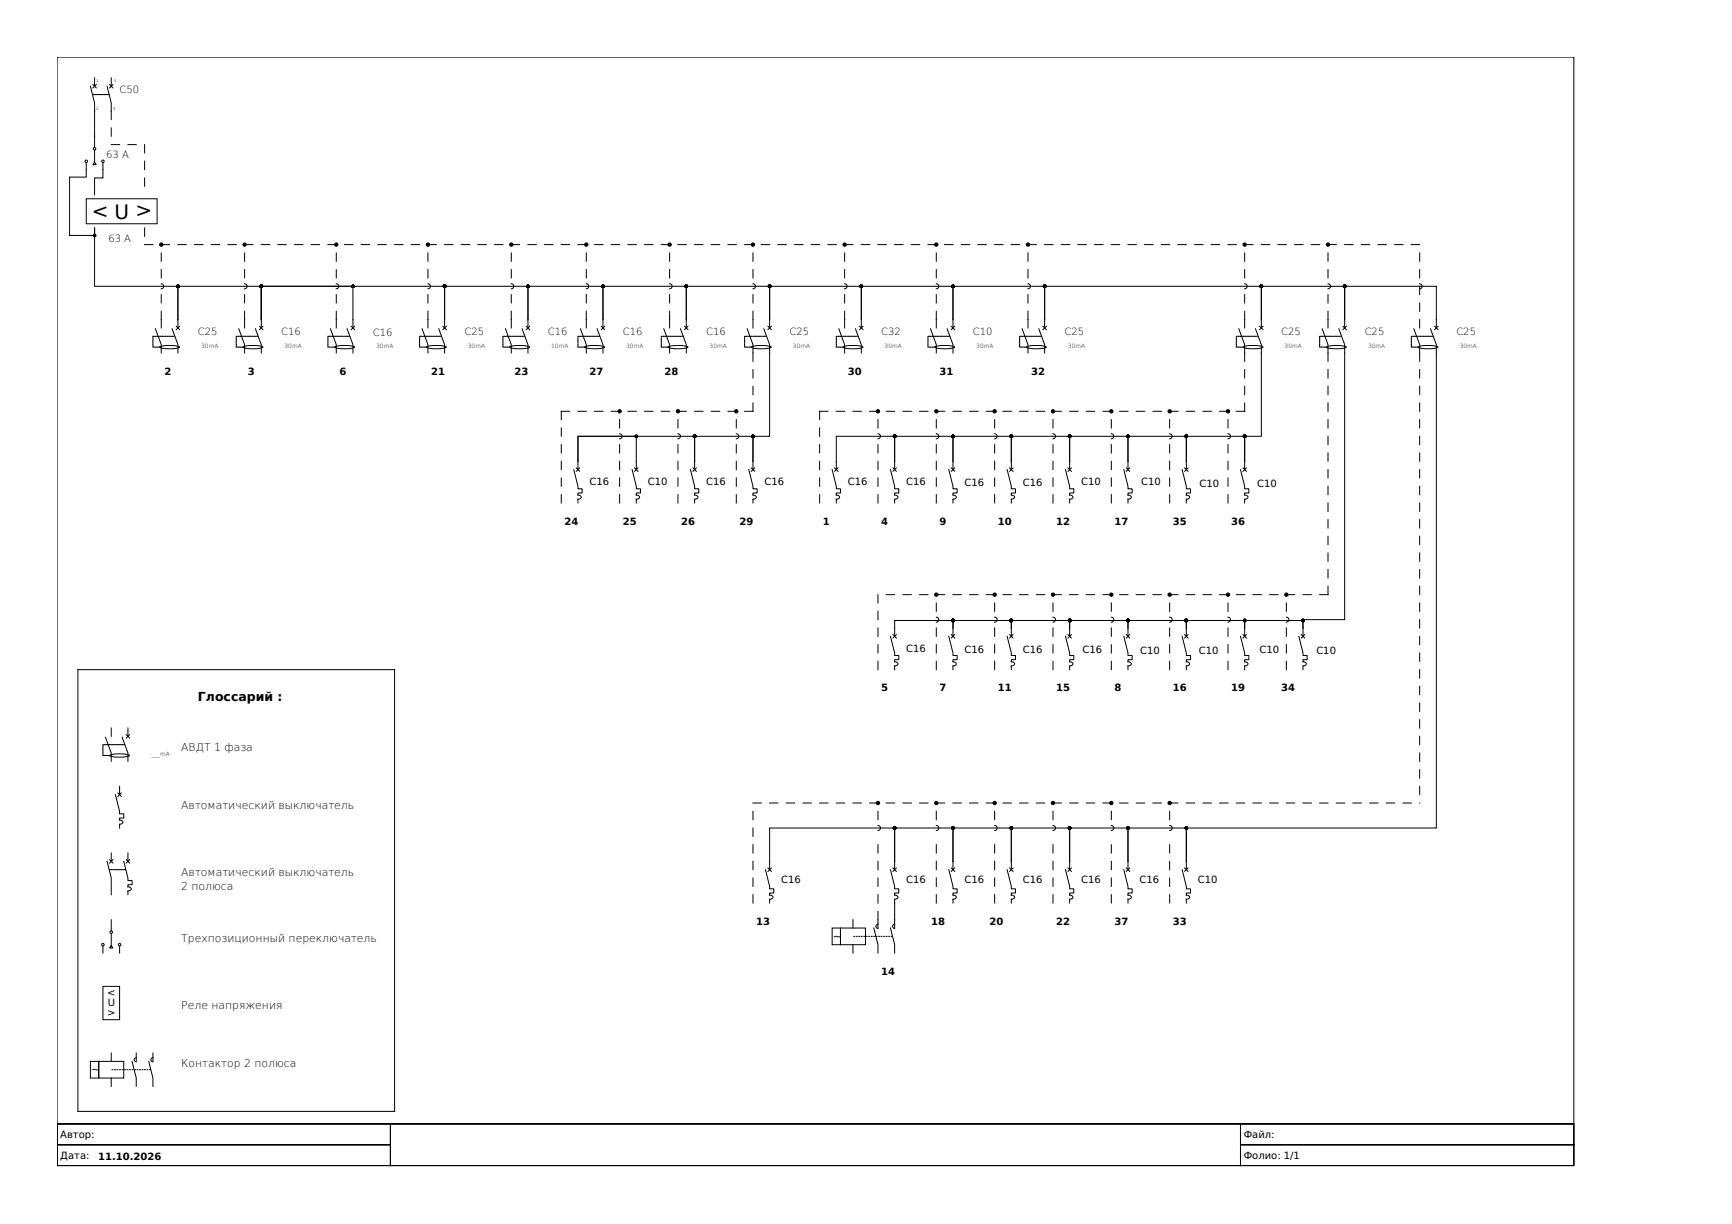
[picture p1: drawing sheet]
<svg xmlns="http://www.w3.org/2000/svg" width="297mm" height="210mm" viewBox="0 0 297 210" stroke-linecap="round" stroke-linejoin="round" font-family="sans-serif">
<g fill="none" stroke="#000" stroke-width=".17">
<path d="M9.8 9.8h260.1v182.9h-260.1zM15.5 14.8l.7 2.9v7.5M15.9 14.5l.6 .6M16.2 13.4v1.4M16.5 14.5l-.6 .6M18.4 14.8l.7 2.9v1.4M18.8 14.5l.6 .6M19.1 13.4v1.4M19.4 14.5l-.6 .6M14.8 34.1h12.1v4.3h-12.1zM14.8 27.9v2.5h-2.9v10h4.3v-1.3v10h14.3v5.7M16.2 27.8l.3 .4h-.6z"/>
<path d="M16.2 25.8v2M17.7 27.9v2.6h-1.5v2.9M26.7 56.4l1 2.7v1.4M27.5 59.4a6 6 0 0 1 3.3 .1 5.3 5.3 0 0 1-3.4 0zM27.7 48.7a.43 .43 0 0 1 .4 .4 .43 .43 0 0 1-.4 .4M27.7 54.8v1.4M29.5 56.4l1 2.7v1.4M30.2 56l.6 .5M30.5 54.8v1.4M30.5 54.8v-5.7h14.3v5.7M30.8 56l-.6 .5M40.9 56.4l1 2.7v1.4"/>
<path d="M41.7 59.4a6 6 0 0 1 3.4 .1 5.3 5.3 0 0 1-3.4 0zM41.9 54.8v1.4M41.9 48.7a.43 .43 0 0 1 .5 .4 .43 .43 0 0 1-.5 .4M43.8 56.4l1 2.7v1.4M44.5 56l.6 .5M44.8 54.8v1.4M44.8 54.8v-5.7h15.7v7.1M44.8 54.8v-5.7h31.5v5.7M45.1 56l-.6 .5M56.7 56.4l1 2.7v1.4M57.5 59.4a6 6 0 0 1 3.3 .1 5.3 5.3 0 0 1-3.4 0zM57.7 48.7a.43 .43 0 0 1 .4 .4 .43 .43 0 0 1-.4 .4"/>
<path d="M57.7 54.8v1.4M59.5 56.4l1 2.7v1.4M60.2 56l.6 .5M60.8 56l-.6 .5M72.4 56.4l1 2.7v1.4M73.2 59.4a6 6 0 0 1 3.3 .1 5.3 5.3 0 0 1-3.4 0zM73.4 48.7a.43 .43 0 0 1 .4 .4 .43 .43 0 0 1-.4 .4M73.4 54.8v1.4M75.3 56.4l1 2.7v1.4M76 56l.5 .5M76.3 54.8v-5.7h14.2v5.7M76.3 54.8v1.4"/>
<path d="M76.5 56l-.5 .5M86.7 56.4l1 2.7v1.4M87.5 59.4a6 6 0 0 1 3.3 .1 5.3 5.3 0 0 1-3.4 0zM87.7 48.7a.43 .43 0 0 1 .4 .4 .43 .43 0 0 1-.4 .4M87.7 54.8v1.4M89.5 56.4l1 2.7v1.4M90.3 56l.5 .5M90.5 54.8v1.4M90.5 54.8v-5.7h12.9v5.7M90.8 56l-.5 .5M99.5 56.4l1 2.7v1.4M100.3 59.4a6 6 0 0 1 3.4 .1 5.3 5.3 0 0 1-3.4 0z"/>
<path d="M100.5 54.8v1.4M100.5 48.7a.43 .43 0 0 1 .5 .4 .43 .43 0 0 1-.5 .4M102.4 56.4l1 2.7v1.4M103.1 56l.6 .5M103.4 54.8v1.4M103.4 54.8v-5.7h14.3v5.7M103.7 56l-.6 .5M113.8 56.4l1 2.7v1.4M114.6 59.4a6 6 0 0 1 3.4 .1 5.3 5.3 0 0 1-3.4 0zM114.8 54.8v1.4M114.8 48.7a.43 .43 0 0 1 .5 .4 .43 .43 0 0 1-.5 .4M116.7 56.4l1 2.7v1.4"/>
<path d="M117.4 56l.6 .5M117.7 54.8v1.4M117.7 54.8v-5.7h14.3v5.7M118 56l-.6 .5M128.1 56.4l1 2.7v1.4M128.9 59.4a6 6 0 0 1 3.4 .1 5.3 5.3 0 0 1-3.5 0zM129.1 54.8v1.4M129.1 48.7a.43 .43 0 0 1 .5 .4 .43 .43 0 0 1-.5 .4M131 56.4l1 2.7v15.7h-2.9v4.3M131.7 56l.6 .5M132 54.8v1.4M132 54.8v-5.7h15.7v5.7"/>
<path d="M132.3 56l-.6 .5M143.9 56.4l1 2.7v1.4M144.7 59.4a6 6 0 0 1 3.3 .1 5.3 5.3 0 0 1-3.4 0zM144.9 48.7a.43 .43 0 0 1 .4 .4 .43 .43 0 0 1-.4 .4M144.9 54.8v1.4M146.7 56.4l1 2.7v1.4M147.4 56l.6 .5M147.7 54.8v-5.7h15.7v5.7M147.7 54.8v1.4M148 56l-.6 .5M159.6 56.4l1 2.7v1.4M160.4 59.4a6 6 0 0 1 3.3 .1 5.3 5.3 0 0 1-3.4 0z"/>
<path d="M160.6 54.8v1.4M160.6 48.7a.43 .43 0 0 1 .4 .4 .43 .43 0 0 1-.4 .4M162.4 56.4l1 2.7v1.4M163.1 56l.6 .5M163.4 54.8v1.4M163.4 54.8v-5.7h15.8v5.7M163.7 56l-.6 .5M175.3 56.4l1 2.7v1.4M176.1 59.4a6 6 0 0 1 3.3 .1 5.3 5.3 0 0 1-3.4 0zM176.3 48.7a.43 .43 0 0 1 .4 .4 .43 .43 0 0 1-.4 .4M176.3 54.8v1.4M178.2 56.4l1 2.7v1.4"/>
<path d="M178.9 56l.5 .5M179.2 54.8v-5.7h37.1v5.7M179.2 54.8v1.4M179.4 56l-.5 .5M212.5 56.4l1 2.7v1.4M213.3 59.4a6 6 0 0 1 3.3 .1 5.3 5.3 0 0 1-3.4 0zM213.5 54.8v1.4M213.5 48.7a.43 .43 0 0 1 .4 .4 .43 .43 0 0 1-.4 .4M215.3 56.4l1 2.7v15.7h-2.8v4.3M216 56l.6 .5M216.3 54.8v-5.7h14.3v5.7M216.3 54.8v1.4"/>
<path d="M216.6 56l-.6 .5M226.8 56.4l1 2.7v1.4M227.6 59.4a6 6 0 0 1 3.3 .1 5.3 5.3 0 0 1-3.4 0zM227.8 54.8v1.4M227.8 48.7a.43 .43 0 0 1 .4 .4 .43 .43 0 0 1-.4 .4M229.6 56.4l1 2.7v47.2h-7.1v1.4M230.3 56l.6 .5M230.6 54.8v-5.7h15.7v7.1M230.6 54.8v1.4M230.9 56l-.6 .5M242.5 56.4l1 2.7v1.4M243.3 59.4a6 6 0 0 1 3.3 .1 5.3 5.3 0 0 1-3.4 0z"/>
<path d="M243.5 54.8v1.4M243.5 48.7a.43 .43 0 0 1 .4 .4 .43 .43 0 0 1-.4 .4M245.3 56.4l1 2.7v82.9h-42.8v5.7M246 56l.6 .5M246.6 56l-.6 .5M99.1 79.1v-4.3h20v4.3M99.1 79.1v-4.3h10v5.7M99.1 79.1v1.4M106.3 74.4a.43 .43 0 0 1 .4 .4 .43 .43 0 0 1-.4 .5M116.3 74.4a.43 .43 0 0 1 .4 .4 .43 .43 0 0 1-.4 .5M119.1 79.1v1.4M119.1 79.1v-4.3h10v4.3"/>
<path d="M126.3 74.4a.43 .43 0 0 1 .4 .4 .43 .43 0 0 1-.4 .5M129.1 79.1v1.4M150.6 74.4a.43 .43 0 0 1 .4 .4 .43 .43 0 0 1-.4 .5M153.4 79.1v1.4M153.4 79.1v-4.3h10v4.3M153.4 79.1v-4.3h-10v5.7M160.6 74.4a.43 .43 0 0 1 .4 .4 .43 .43 0 0 1-.4 .5M163.4 79.1v-4.3h10v4.3M163.4 79.1v1.4M170.6 74.4a.43 .43 0 0 1 .4 .4 .43 .43 0 0 1-.4 .5M173.4 79.1v-4.3h10v4.3M173.4 79.1v1.4"/>
<path d="M180.6 74.4a.43 .43 0 0 1 .4 .4 .43 .43 0 0 1-.4 .5M183.4 79.1v1.4M183.4 79.1v-4.3h10.1v4.3M190.6 74.4a.43 .43 0 0 1 .4 .4 .43 .43 0 0 1-.4 .5M193.5 79.1v-4.3h10v4.3M193.5 79.1v1.4M200.6 74.4a.43 .43 0 0 1 .4 .4 .43 .43 0 0 1-.4 .5M203.5 79.1v1.4M203.5 79.1v-4.3h10v4.3M210.6 74.4a.43 .43 0 0 1 .4 .4 .43 .43 0 0 1-.4 .5M213.5 79.1v1.4M98.4 80.5l.7 2.9v.4h.7v.7h-.7v.4h.3l.3 .4-.3 .3h-.3v.7"/>
<path d="M98.8 80.3l.6 .5M99.4 80.3l-.6 .5M108.4 80.5l.7 2.9v.4h.7v.7h-.7v.4h.3l.3 .4-.3 .3h-.3v.7M108.8 80.3l.6 .5M109.4 80.3l-.6 .5M118.4 80.5l.7 2.9v.4h.7v.7h-.7v.4h.3l.3 .4-.3 .3h-.3v.7M118.8 80.3l.6 .5M119.4 80.3l-.6 .5M128.4 80.5l.7 2.9v.4h.7v.7h-.7v.4h.3l.3 .4-.3 .3h-.3v.7M128.8 80.3l.6 .5M129.4 80.3l-.6 .5M142.7 80.5l.7 2.9v.4h.7v.7h-.7v.4h.3l.3 .4-.3 .3h-.3v.7"/>
<path d="M143.1 80.3l.6 .5M143.7 80.3l-.6 .5M152.7 80.5l.7 2.9v.4h.7v.7h-.7v.4h.3l.3 .4-.3 .3h-.3v.7M153.1 80.3l.6 .5M153.7 80.3l-.6 .5M162.7 80.5l.7 2.9v.4h.8v.7h-.8v.4h.3l.3 .4-.3 .3h-.3v.7M163.1 80.3l.6 .5M163.7 80.3l-.6 .5M172.7 80.5l.7 2.9v.4h.8v.7h-.8v.4h.3l.3 .4-.3 .3h-.3v.7M173.2 80.3l.5 .5M173.7 80.3l-.5 .5M182.7 80.5l.7 2.9v.4h.8v.7h-.8v.4h.3l.3 .4-.3 .3h-.3v.7"/>
<path d="M183.2 80.3l.5 .5M183.7 80.3l-.5 .5M192.7 80.5l.8 2.9v.4h.7v.7h-.7v.4h.2l.3 .4-.3 .3h-.2v.7M193.2 80.3l.5 .5M193.7 80.3l-.5 .5M202.7 80.5l.8 2.9v.4h.7v.7h-.7v.4h.2l.3 .4-.3 .3h-.2v.7M203.2 80.3l.5 .5M203.7 80.3l-.5 .5M212.7 80.5l.8 2.9v.4h.7v.7h-.7v.4h.2l.3 .4-.3 .3h-.2v.7M213.2 80.3l.5 .5M213.7 80.3l-.5 .5M13.4 114.8h54.3v75.8h-54.3z"/>
<path d="M152.7 109.1l.7 2.9v.4h.7v.7h-.7v.4h.3l.3 .3-.3 .3-.3 .1v.6M153.1 108.8l.6 .6M153.7 108.8l-.6 .6M160.6 105.8a.43 .43 0 0 1 .4 .5 .43 .43 0 0 1-.4 .4M162.7 109.1l.7 2.9v.4h.8v.7h-.8v.4h.3l.3 .3-.3 .3-.3 .1v.6M163.1 108.8l.6 .6M163.4 107.7v-1.3h10v1.3M163.4 107.7v-1.3h-10v2.7M163.4 107.7v1.4M163.7 108.8l-.6 .6M170.6 105.8a.43 .43 0 0 1 .4 .5 .43 .43 0 0 1-.4 .4M172.7 109.1l.7 2.9v.4h.8v.7h-.8v.4h.3l.3 .3-.3 .3-.3 .1v.6"/>
<path d="M173.2 108.8l.5 .6M173.4 107.7v-1.3h10v1.3M173.4 107.7v1.4M173.7 108.8l-.5 .6M180.6 105.8a.43 .43 0 0 1 .4 .5 .43 .43 0 0 1-.4 .4M182.7 109.1l.7 2.9v.4h.8v.7h-.8v.4h.3l.3 .3-.3 .3-.3 .1v.6M183.2 108.8l.5 .6M183.4 107.7v1.4M183.4 107.7v-1.3h10.1v1.3M183.7 108.8l-.5 .6M190.6 105.8a.43 .43 0 0 1 .4 .5 .43 .43 0 0 1-.4 .4M192.7 109.1l.8 2.9v.4h.7v.7h-.7v.4h.2l.3 .3-.3 .3-.2 .1v.6"/>
<path d="M193.2 108.8l.5 .6M193.5 107.7v-1.3h10v1.3M193.5 107.7v1.4M193.7 108.8l-.5 .6M200.6 105.8a.43 .43 0 0 1 .4 .5 .43 .43 0 0 1-.4 .4M202.7 109.1l.8 2.9v.4h.7v.7h-.7v.4h.2l.3 .3-.3 .3-.2 .1v.6M203.2 108.8l.5 .6M203.5 107.7v1.4M203.5 107.7v-1.3h10v1.3M203.7 108.8l-.5 .6M210.6 105.8a.43 .43 0 0 1 .4 .5 .43 .43 0 0 1-.4 .4M212.7 109.1l.8 2.9v.4h.7v.7h-.7v.4h.2l.3 .3-.3 .3-.2 .1v.6"/>
<path d="M213.2 108.8l.5 .6M213.5 107.7v-1.3h10v1.3M213.5 107.7v1.4M213.7 108.8l-.5 .6M220.6 105.8a.43 .43 0 0 1 .4 .5 .43 .43 0 0 1-.4 .4M222.8 109.1l.7 2.9v.4h.7v.7h-.7v.4h.3l.2 .3-.2 .3-.3 .1v.6M223.2 108.8l.6 .6M223.5 107.7v1.4M223.8 108.8l-.6 .6M18.1 126.4l1 2.7v1.5M18.9 129.5a6 6 0 0 1 3.3 .1 5.3 5.3 0 0 1-3.4 0zM19.1 124.8v1.5"/>
<path d="M19.8 136.3l.7 2.8v.5h.7v.7h-.7v.3l.3 .1 .3 .3-.3 .3-.3 .1v.6M20.2 136l.6 .6M20.5 134.9v1.4M20.8 136l-.6 .6M20.9 126.4l1 2.7v1.5M21.7 126l.5 .6M21.9 124.8v1.5M22.2 126l-.5 .6M18.4 147.7l.7 2.9v2.8M18.8 147.4l.6 .6M19.1 157.7v1.9M19.1 146.3v1.4"/>
<path d="M19.4 147.4l-.6 .6M21.2 147.7l.7 2.9v.4h.8v.7h-.8v.4h.3l.3 .3-.3 .3-.3 .1v.6M21.7 147.4l.5 .6M21.9 146.3v1.4M22.2 147.4l-.5 .6M131.3 149.1l.7 2.9v.4h.7v.7h-.7v.4l.3 .1 .3 .3-.3 .3h-.3v.7M131.7 148.9l.6 .5M132.3 148.9l-.6 .5M142.7 159.1h1.4v2.9h-1.4zM144.1 159.1h4.3v2.9h-4.3zM146.3 157.7v1.4M149.9 159.1l.7 2.9v1.4"/>
<path d="M150.6 141.6a.43 .43 0 0 1 .4 .4 .43 .43 0 0 1-.4 .4M150.6 158.5a.36 .36 0 0 0-.4 .4 .36 .36 0 0 0 .4 .3M150.6 157.7v1.4M152.7 149.1l.7 2.9v.4h.7v.7h-.7v.4l.3 .1 .3 .3-.3 .3h-.3v4.9M152.7 159.1l.7 2.9v1.4M153.1 148.9l.6 .5M153.4 147.7v1.4M153.4 147.7v-5.7h-21.4v7.1M153.4 147.7v-5.7h10v5.7M153.4 158.5a.36 .36 0 0 0-.3 .4 .36 .36 0 0 0 .3 .3M153.7 148.9l-.6 .5M160.6 141.6a.43 .43 0 0 1 .4 .4 .43 .43 0 0 1-.4 .4"/>
<path d="M162.7 149.1l.7 2.9v.4h.8v.7h-.8v.4l.3 .1 .3 .3-.3 .3h-.3v.7M163.1 148.9l.6 .5M163.4 147.7v-5.7h10v5.7M163.4 147.7v1.4M163.7 148.9l-.6 .5M170.6 141.6a.43 .43 0 0 1 .4 .4 .43 .43 0 0 1-.4 .4M172.7 149.1l.7 2.9v.4h.8v.7h-.8v.4l.3 .1 .3 .3-.3 .3h-.3v.7M173.2 148.9l.5 .5M173.4 147.7v-5.7h10v5.7M173.4 147.7v1.4M173.7 148.9l-.5 .5M180.6 141.6a.43 .43 0 0 1 .4 .4 .43 .43 0 0 1-.4 .4"/>
<path d="M182.7 149.1l.7 2.9v.4h.8v.7h-.8v.4l.3 .1 .3 .3-.3 .3h-.3v.7M183.2 148.9l.5 .5M183.4 147.7v1.4M183.4 147.7v-5.7h10.1v5.7M183.7 148.9l-.5 .5M190.6 141.6a.43 .43 0 0 1 .4 .4 .43 .43 0 0 1-.4 .4M192.7 149.1l.8 2.9v.4h.7v.7h-.7v.4l.2 .1 .3 .3-.3 .3h-.2v.7M193.2 148.9l.5 .5M193.5 147.7v-5.7h10v5.7M193.5 147.7v1.4M193.7 148.9l-.5 .5M200.6 141.6a.43 .43 0 0 1 .4 .4 .43 .43 0 0 1-.4 .4"/>
<path d="M202.7 149.1l.8 2.9v.4h.7v.7h-.7v.4l.2 .1 .3 .3-.3 .3h-.2v.7M203.2 148.9l.5 .5M203.5 147.7v1.4M203.7 148.9l-.5 .5M17.7 162.3v1.1M17.7 169.2h2.8v5.7h-2.8zM19.1 162.1l.3 .5h-.6zM19.1 160.1v2M20.5 162.3v1.1M146.3 162v1.4M9.8 192.7h260.1v7.2h-260.1zM9.8 192.7h57.2v3.6h-57.2z"/>
<path d="M9.8 196.3h57.2v3.6h-57.2zM15.5 182h1.4v2.9h-1.4zM16.9 182h4.3v2.9h-4.3zM19.1 180.6v1.4M19.1 184.9v1.4M22.7 182l.7 2.9v1.4M23.4 181.4a.36 .36 0 0 0-.4 .3 .36 .36 0 0 0 .4 .4M23.4 180.6v1.4M25.5 182l.7 2.9v1.4M26.2 181.4a.36 .36 0 0 0-.3 .3 .36 .36 0 0 0 .3 .4M26.2 180.6v1.4M67 192.7h145.7v7.2h-145.7z"/>
<path d="M212.7 192.7h57.2v3.6h-57.2zM212.7 196.3h57.2v3.6h-57.2z"/>
<circle cx="14.8" cy="27.7" r=".21"/>
<circle cx="16.2" cy="25.5" r=".21"/>
<circle cx="17.7" cy="27.7" r=".21"/>
<circle cx="19.1" cy="159.9" r=".21"/>
<circle cx="17.7" cy="162" r=".21"/>
<circle cx="20.5" cy="162" r=".21"/>
</g>
<g fill="none" stroke="#000" stroke-width=".17" stroke-dasharray="1.4 1.4">
<path d="M19.1 19.1v5.7M19.1 24.8h5.7M24.8 24.8v8.6M24.8 39.1v2.8M24.8 41.9h218.7M27.7 54.8v-4.3M27.7 47.7v-5.8M41.9 54.8v-4.3M41.9 47.7v-5.8M57.7 54.8v-4.3M57.7 47.7v-5.8M73.4 54.8v-4.3"/>
<path d="M73.4 47.7v-5.8M87.7 54.8v-4.3M87.7 47.7v-5.8M100.5 47.7v-5.8M100.5 54.8v-4.3M114.8 47.7v-5.8M114.8 54.8v-4.3M129.1 47.7v-5.8M129.1 54.8v-4.3M144.9 47.7v-5.8M144.9 54.8v-4.3M160.6 47.7v-5.8"/>
<path d="M160.6 54.8v-4.3M176.3 47.7v-5.8M176.3 54.8v-4.3M213.5 47.7v-5.8M213.5 54.8v-4.3M227.8 54.8v-4.3M227.8 47.7v-5.8M243.5 47.7v-5.8M243.5 53.4v-4.3M96.3 70.5h32.8M106.3 73.4v-2.9M106.3 76.3v10"/>
<path d="M116.3 76.3v10M116.3 73.4v-2.9M126.3 73.4v-2.9M126.3 76.3v10M129.1 70.5v-10M140.6 70.5v15.8M140.6 70.5h72.9M150.6 76.3v10M150.6 73.4v-2.9M160.6 76.3v10M160.6 73.4v-2.9M170.6 76.3v10"/>
<path d="M170.6 73.4v-2.9M180.6 73.4v-2.9M180.6 76.3v10M190.6 76.3v10M190.6 73.4v-2.9M200.6 76.3v10M200.6 73.4v-2.9M210.6 73.4v-2.9M210.6 76.3v10M213.5 60.5v10M227.8 60.5v41.5M243.5 60.5v77.2"/>
<path d="M96.3 86.3v-15.8M150.6 102v12.8M160.6 104.8v-2.8M160.6 114.8v-7.1M170.6 104.8v-2.8M170.6 114.8v-7.1M180.6 104.8v-2.8M180.6 114.8v-7.1M190.6 104.8v-2.8M190.6 114.8v-7.1M200.6 114.8v-7.1M200.6 104.8v-2.8"/>
<path d="M210.6 104.8v-2.8M210.6 114.8v-7.1M220.6 104.8v-2.8M220.6 114.8v-7.1M227.8 102h-75.8M129.1 137.7h114.4M129.1 154.9v-17.2M150.6 140.6v-2.9M150.6 157.7v-14.3M160.6 140.6v-2.9M160.6 154.9v-11.5M170.6 140.6v-2.9"/>
<path d="M170.6 154.9v-11.5M180.6 140.6v-2.9M180.6 154.9v-11.5M190.6 154.9v-11.5M190.6 140.6v-2.9M200.6 154.9v-11.5M200.6 140.6v-2.9"/>
</g>
<g fill="#000" stroke="#000" stroke-width=".17">
<circle cx="16.2" cy="40.4" r=".21"/>
<circle cx="27.7" cy="41.9" r=".29"/>
<circle cx="30.5" cy="49.1" r=".21"/>
<circle cx="41.9" cy="41.9" r=".29"/>
<circle cx="44.8" cy="49.1" r=".21"/>
<circle cx="57.7" cy="41.9" r=".29"/>
<circle cx="60.5" cy="49.1" r=".21"/>
<circle cx="73.4" cy="41.9" r=".29"/>
<circle cx="76.3" cy="49.1" r=".21"/>
<circle cx="87.7" cy="41.9" r=".29"/>
<circle cx="90.5" cy="49.1" r=".21"/>
<circle cx="100.5" cy="41.9" r=".29"/>
<circle cx="103.4" cy="49.1" r=".21"/>
<circle cx="114.8" cy="41.9" r=".29"/>
<circle cx="117.7" cy="49.1" r=".21"/>
<circle cx="129.1" cy="41.9" r=".29"/>
<circle cx="132" cy="49.1" r=".21"/>
<circle cx="144.9" cy="41.9" r=".29"/>
<circle cx="147.7" cy="49.1" r=".21"/>
<circle cx="160.6" cy="41.9" r=".29"/>
<circle cx="163.4" cy="49.1" r=".21"/>
<circle cx="176.3" cy="41.9" r=".29"/>
<circle cx="179.2" cy="49.1" r=".21"/>
<circle cx="213.5" cy="41.9" r=".29"/>
<circle cx="216.3" cy="49.1" r=".21"/>
<circle cx="227.8" cy="41.9" r=".29"/>
<circle cx="230.6" cy="49.1" r=".21"/>
<circle cx="106.3" cy="70.5" r=".29"/>
<circle cx="109.1" cy="74.8" r=".21"/>
<circle cx="116.3" cy="70.5" r=".29"/>
<circle cx="119.1" cy="74.8" r=".21"/>
<circle cx="126.3" cy="70.5" r=".29"/>
<circle cx="129.1" cy="74.8" r=".21"/>
<circle cx="150.6" cy="70.5" r=".29"/>
<circle cx="153.4" cy="74.8" r=".21"/>
<circle cx="160.6" cy="70.5" r=".29"/>
<circle cx="163.4" cy="74.8" r=".21"/>
<circle cx="170.6" cy="70.5" r=".29"/>
<circle cx="173.4" cy="74.8" r=".21"/>
<circle cx="180.6" cy="70.5" r=".29"/>
<circle cx="183.4" cy="74.8" r=".21"/>
<circle cx="190.6" cy="70.5" r=".29"/>
<circle cx="193.5" cy="74.8" r=".21"/>
<circle cx="200.6" cy="70.5" r=".29"/>
<circle cx="203.5" cy="74.8" r=".21"/>
<circle cx="210.6" cy="70.5" r=".29"/>
<circle cx="213.5" cy="74.8" r=".21"/>
<circle cx="160.6" cy="102" r=".29"/>
<circle cx="163.4" cy="106.4" r=".21"/>
<circle cx="170.6" cy="102" r=".29"/>
<circle cx="173.4" cy="106.4" r=".21"/>
<circle cx="180.6" cy="102" r=".29"/>
<circle cx="183.4" cy="106.4" r=".21"/>
<circle cx="190.6" cy="102" r=".29"/>
<circle cx="193.5" cy="106.4" r=".21"/>
<circle cx="200.6" cy="102" r=".29"/>
<circle cx="203.5" cy="106.4" r=".21"/>
<circle cx="210.6" cy="102" r=".29"/>
<circle cx="213.5" cy="106.4" r=".21"/>
<circle cx="220.6" cy="102" r=".29"/>
<circle cx="223.5" cy="106.4" r=".21"/>
<circle cx="150.6" cy="137.7" r=".29"/>
<circle cx="160.6" cy="137.7" r=".29"/>
<circle cx="170.6" cy="137.7" r=".29"/>
<circle cx="180.6" cy="137.7" r=".29"/>
<circle cx="190.6" cy="137.7" r=".29"/>
<circle cx="200.6" cy="137.7" r=".29"/>
<circle cx="153.4" cy="142" r=".21"/>
<circle cx="163.4" cy="142" r=".21"/>
<circle cx="173.4" cy="142" r=".21"/>
<circle cx="183.4" cy="142" r=".21"/>
<circle cx="193.5" cy="142" r=".21"/>
<circle cx="203.5" cy="142" r=".21"/>
</g>
<g fill="none" stroke="#000" stroke-width=".17" stroke-dasharray=".3 .1">
<path d="M15.9 16.2h2.8M29.9 57.7h-3.7v1.8h1.2M44.2 57.7h-3.7v1.8h1.2M60 57.7h-3.8v1.8h1.2M75.7 57.7h-3.7v1.8h1.1M90 57.7h-3.7v1.8h1.1M102.8 57.7h-3.7v1.8h1.2M117.1 57.7h-3.7v1.8h1.2M131.4 57.7h-3.7v1.8h1.1M147.1 57.7h-3.7v1.8h1.2M162.9 57.7h-3.8v1.8h1.2M178.6 57.7h-3.7v1.8h1.1"/>
<path d="M215.7 57.7h-3.7v1.8h1.2M230 57.7h-3.7v1.8h1.2M245.8 57.7h-3.8v1.8h1.2M21.4 127.7h-3.7v1.9h1.1M18.8 149.1h2.7"/>
</g>
<path d="M153 160.6h-6.7M25.8 183.4h-6.7" fill="none" stroke="#000" stroke-width=".17" stroke-dasharray=".1 .3"/>
<text font-size="3.4" x="15.7" y="37.4">&lt; U &gt;</text>
<text font-size="2.1" x="33.9" y="120.3">Глоссарий :</text>
<g font-size="1.9">
<text x="31.1" y="128.7">АВДТ 1 фаза</text>
<text x="31.1" y="138.7">Автоматический выключатель</text>
<text x="31.1" y="150.1">Автоматический выключатель</text>
<text x="31.1" y="152.6">2 полюса</text>
<text x="31.1" y="161.6">Трехпозиционный переключатель</text>
<text x="142.9" y="161.1">~</text>
<text x="31.1" y="173">Реле напряжения</text>
<text x="15.6" y="184">~</text>
<text x="31.1" y="183">Контактор 2 полюса</text>
</g>
<g font-size="1.7">
<text x="20.5" y="15.9">C50</text>
<text x="18.2" y="27.1">63 A</text>
<text x="18.6" y="41.6">63 A</text>
<text x="33.9" y="57.5">C25</text>
<text x="48.2" y="57.5">C16</text>
<text x="64" y="57.7">C16</text>
<text x="79.7" y="57.5">C25</text>
<text x="94" y="57.5">C16</text>
<text x="106.8" y="57.5">C16</text>
<text x="121.1" y="57.5">C16</text>
<text x="135.4" y="57.5">C25</text>
<text x="151.1" y="57.5">C32</text>
<text x="166.9" y="57.5">C10</text>
<text x="182.6" y="57.5">C25</text>
<text x="219.7" y="57.5">C25</text>
<text x="234" y="57.5">C25</text>
<text x="249.8" y="57.5">C25</text>
<text x="28.2" y="64.2">2</text>
<text x="42.5" y="64.2">3</text>
<text x="58.2" y="64.2">6</text>
<text x="74" y="64.2">21</text>
<text x="88.3" y="64.2">23</text>
<text x="101.1" y="64.2">27</text>
<text x="114" y="64.2">28</text>
<text x="145.4" y="64.2">30</text>
<text x="161.1" y="64.2">31</text>
<text x="176.9" y="64.2">32</text>
<text x="101.1" y="83.2">C16</text>
<text x="111.1" y="83.2">C10</text>
<text x="121.1" y="83.2">C16</text>
<text x="131.1" y="83.2">C16</text>
<text x="145.4" y="83.2">C16</text>
<text x="155.4" y="83.2">C16</text>
<text x="165.4" y="83.4">C16</text>
<text x="175.4" y="83.4">C16</text>
<text x="185.4" y="83.2">C10</text>
<text x="195.7" y="83.2">C10</text>
<text x="205.7" y="83.5">C10</text>
<text x="215.6" y="83.5">C10</text>
<text x="96.8" y="90">24</text>
<text x="106.8" y="90">25</text>
<text x="116.8" y="90">26</text>
<text x="126.8" y="90">29</text>
<text x="141.1" y="90">1</text>
<text x="151.1" y="90">4</text>
<text x="161.1" y="90">9</text>
<text x="171.2" y="90">10</text>
<text x="181.2" y="90">12</text>
<text x="191.2" y="90">17</text>
<text x="201.2" y="90">35</text>
<text x="211.2" y="90">36</text>
<text x="155.4" y="111.8">C16</text>
<text x="165.4" y="112">C16</text>
<text x="175.4" y="112">C16</text>
<text x="185.7" y="112">C16</text>
<text x="195.6" y="112.1">C10</text>
<text x="205.6" y="112.1">C10</text>
<text x="216" y="111.9">C10</text>
<text x="225.8" y="112.1">C10</text>
<text x="151.1" y="118.6">5</text>
<text x="161.1" y="118.6">7</text>
<text x="171.2" y="118.6">11</text>
<text x="181.2" y="118.6">15</text>
<text x="191.2" y="118.6">8</text>
<text x="201.2" y="118.6">16</text>
<text x="211.2" y="118.6">19</text>
<text x="219.7" y="118.6">34</text>
<text x="134" y="151.4">C16</text>
<text x="155.4" y="151.4">C16</text>
<text x="165.4" y="151.4">C16</text>
<text x="175.4" y="151.4">C16</text>
<text x="185.4" y="151.4">C16</text>
<text x="195.5" y="151.4">C16</text>
<text x="205.5" y="151.4">C10</text>
<text x="129.7" y="158.6">13</text>
<text x="159.7" y="158.6">18</text>
<text x="169.7" y="158.6">20</text>
<text x="181.2" y="158.6">22</text>
<text x="191.2" y="158.6">37</text>
<text x="201.2" y="158.6">33</text>
<text x="151.1" y="167.2">14</text>
<text x="18.4" y="170.7">&lt;</text>
<text x="18.5" y="172.4">U</text>
<text x="18.4" y="174.2">&gt;</text>
<text x="10.3" y="195.2">Автор:</text>
<text x="213.3" y="195.2">Файл:</text>
<text x="10.3" y="198.7">Дата:</text>
<text x="16.8" y="198.9">11.10.2026</text>
<text x="213.3" y="198.7">Фолио: 1/1</text>
</g>
<g font-size="1">
<text x="34.5" y="59.7">30mA</text>
<text x="48.8" y="59.7">30mA</text>
<text x="64.5" y="59.7">30mA</text>
<text x="80.3" y="59.7">30mA</text>
<text x="94.5" y="59.7">10mA</text>
<text x="107.4" y="59.7">30mA</text>
<text x="121.7" y="59.7">30mA</text>
<text x="136" y="59.7">30mA</text>
<text x="151.7" y="59.7">30mA</text>
<text x="167.4" y="59.7">30mA</text>
<text x="183.2" y="59.7">30mA</text>
<text x="220.3" y="59.7">30mA</text>
<text x="234.6" y="59.7">30mA</text>
<text x="250.3" y="59.7">30mA</text>
<text x="25.9" y="129.7">___mA</text>
</g>
<g font-size=".7">
<text x="16.5" y="14.1">1</text>
<text x="19.5" y="14.1">3</text>
<text x="16.5" y="18.8">2</text>
<text x="19.4" y="18.8">4</text>
</g>
</svg>
